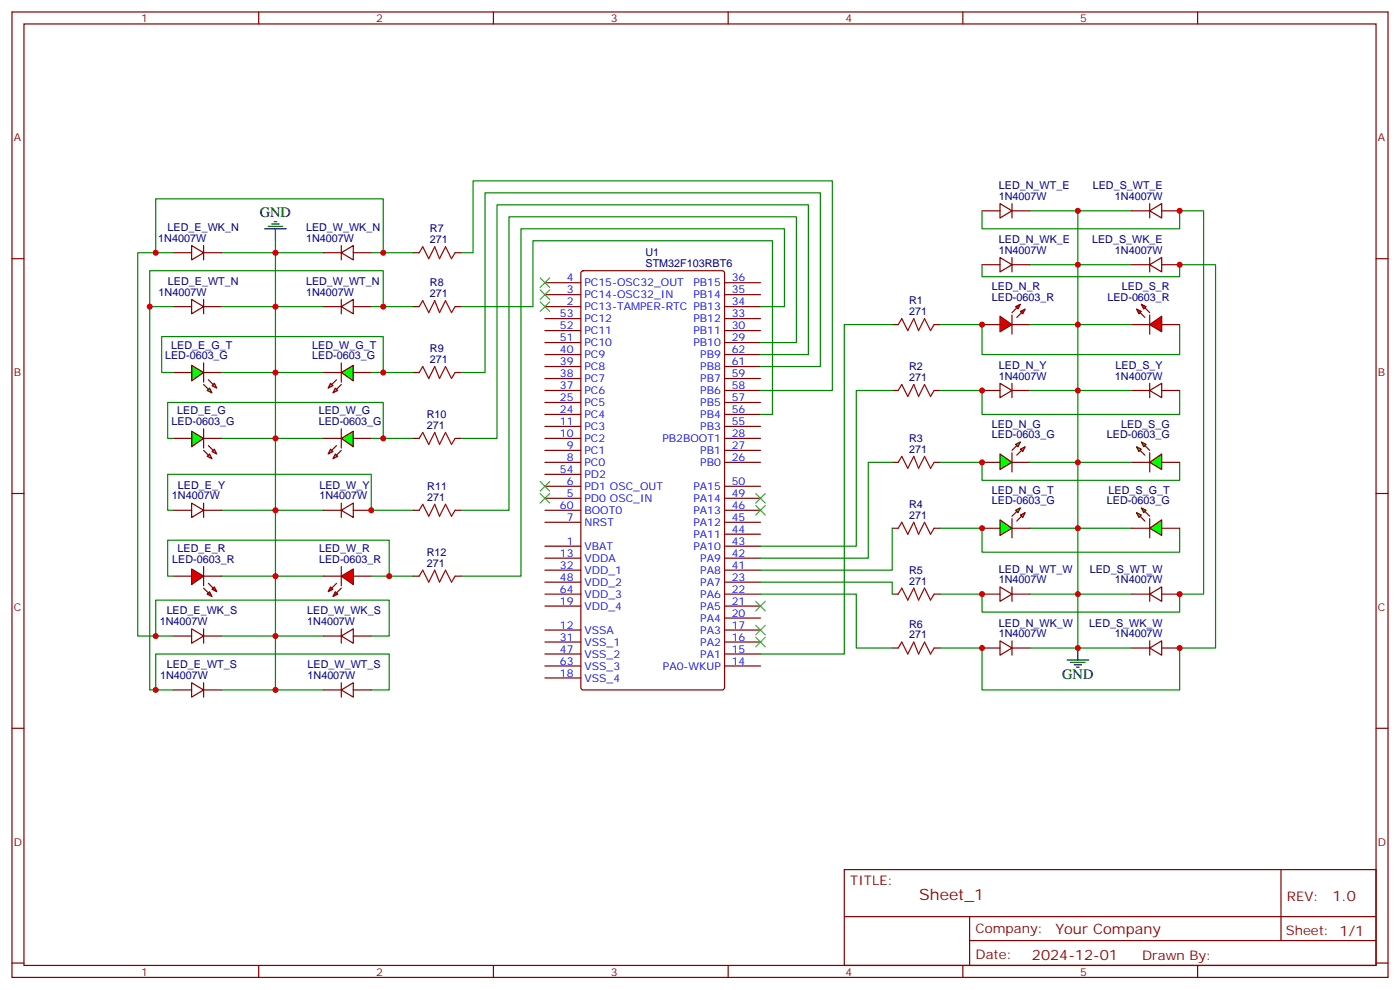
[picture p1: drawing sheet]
<svg xmlns="http://www.w3.org/2000/svg" width="412mm" height="292mm" viewBox="0 0 412 292" stroke-linecap="round" stroke-linejoin="round" font-family="sans-serif">
<g fill="none" stroke="#870000" stroke-width=".35">
<path d="M3.5 3.5h405.4v284.4h-405.4zM7.1 7.1h398.2v277.2h-398.2zM76.2 3.5v3.6M145.3 3.5v3.6M214.5 3.5v3.6M283.6 3.5v3.6M352.8 3.5v3.6M3.5 76.2h3.6M171.3 79.9l.5-.2h40.9l.7 .5v122.3l-.4 .6-41.2 .1-.6-.5-.1-122.3zM405.3 76.2h3.6M160.5 90.3h10.6M160.5 86.8h10.6"/>
<path d="M160.5 83.3h10.6M160.5 97.4h10.6M160.5 93.8h10.6M213.4 90.3h10.6M213.4 86.8h10.6M213.4 83.3h10.6M213.4 97.4h10.6M213.4 93.8h10.6M160.5 118.5h10.6M160.5 100.9h10.6M160.5 115h10.6M160.5 111.5h10.6"/>
<path d="M160.5 108h10.6M160.5 104.4h10.6M213.4 118.5h10.6M213.4 100.9h10.6M213.4 115h10.6M213.4 111.5h10.6M213.4 108h10.6M213.4 104.4h10.6M160.5 136.2h10.6M160.5 132.6h10.6M160.5 129.1h10.6M160.5 125.6h10.6"/>
<path d="M160.5 122.1h10.6M160.5 139.7h10.6M213.4 136.2h10.6M213.4 132.6h10.6M213.4 129.1h10.6M213.4 125.6h10.6M213.4 122.1h10.6M3.5 145.3h3.6M160.5 146.8h10.6M160.5 143.2h10.6M160.5 153.8h10.6M160.5 150.3h10.6"/>
<path d="M213.4 146.8h10.6M213.4 143.2h10.6M213.4 153.8h10.6M213.4 157.3h10.6M213.4 150.3h10.6M405.3 145.3h3.6M160.5 160.9h10.6M160.5 164.4h10.6M160.5 178.5h10.6M160.5 175h10.6M160.5 171.4h10.6M160.5 167.9h10.6"/>
<path d="M213.4 160.9h10.6M213.4 164.4h10.6M213.4 178.5h10.6M213.4 175h10.6M213.4 171.4h10.6M213.4 167.9h10.6M160.5 185.6h10.6M160.5 196.1h10.6M160.5 192.6h10.6M160.5 189.1h10.6M160.5 199.7h10.6M213.4 185.6h10.6"/>
<path d="M213.4 196.1h10.6M213.4 192.6h10.6M213.4 189.1h10.6M213.4 182h10.6M3.5 214.5h3.6M405.3 214.5h3.6M248.7 256.1h156.6v28.2h-156.6zM377.3 256.1v20.9M248.7 270h156.5M285.6 277h119.6M285.6 270v14.1M3.5 283.6h3.6"/>
<path d="M76.2 284.3v3.6M145.3 284.3v3.6M214.5 284.3v3.6M283.6 284.3v3.6M352.8 284.3v3.6M405.3 283.6h3.6"/>
</g>
<g fill="none" stroke="#3c3" stroke-width=".35">
<path d="M159.1 81.8l2.8 2.9M159.1 85.4l2.8 2.8M159.1 88.9l2.8 2.8M161.9 81.8l-2.8 2.9M161.9 85.4l-2.8 2.8M161.9 88.9l-2.8 2.8M159.1 145.3l2.8 2.9M159.1 141.8l2.8 2.8M161.9 145.3l-2.8 2.9M161.9 141.8l-2.8 2.8M222.6 148.9l2.8 2.8M222.6 145.3l2.8 2.9"/>
<path d="M225.4 148.9l-2.8 2.8M225.4 145.3l-2.8 2.9M222.6 177.1l2.8 2.8M225.4 177.1l-2.8 2.8M222.6 184.2l2.8 2.8M222.6 187.7l2.8 2.8M225.4 184.2l-2.8 2.8M225.4 187.7l-2.8 2.8"/>
</g>
<path d="M314.3 194.4h6.4M315.4 195.1h4.2M316.4 195.8h2.2M317.1 196.5h.8M317.5 190.9v3.5" fill="none" stroke="#000" stroke-width=".35"/>
<g fill="#f00" stroke="#870000" stroke-width=".35">
<path d="M294.6 93.1l3.5 2.5-3.5 2.1z"/>
<path d="M298.1 92.8v5.6z"/>
</g>
<g fill="#870000" stroke="#870000" stroke-width=".35">
<path d="M298.1 92.1l1.4-1.4z"/>
<path d="M299.5 93.5l1.4-1.4z"/>
</g>
<g fill="#f00" stroke="#870000" stroke-width=".35">
<path d="M299.2 90.3l1.4-.7-.7 1.4z"/>
<path d="M300.6 91.7l1.4-.7-.7 1.4z"/>
</g>
<path d="M289.3 95.6h5.3M298.1 95.6h5.3M289.3 136.2h5.3M298.1 136.2h5.3" fill="none" stroke="#870000" stroke-width=".35"/>
<g fill="#0f0" stroke="#870000" stroke-width=".35">
<path d="M300.6 132.3l1.4-.7-.7 1.4z"/>
<path d="M299.2 130.9l1.4-.7-.7 1.4z"/>
</g>
<g fill="#870000" stroke="#870000" stroke-width=".35">
<path d="M299.5 134.1l1.4-1.5z"/>
<path d="M298.1 132.6l1.4-1.4z"/>
</g>
<path d="M298.1 133.3v5.7z" fill="#f00" stroke="#870000" stroke-width=".35"/>
<path d="M294.6 133.7l3.5 2.5-3.5 2.1z" fill="#0f0" stroke="#870000" stroke-width=".35"/>
<path d="M289.3 155.6h5.3M298.1 155.6h5.3" fill="none" stroke="#870000" stroke-width=".35"/>
<g fill="#0f0" stroke="#870000" stroke-width=".35">
<path d="M300.6 151.7l1.4-.7-.7 1.4z"/>
<path d="M299.2 150.3l1.4-.7-.7 1.4z"/>
</g>
<g fill="#870000" stroke="#870000" stroke-width=".35">
<path d="M300.9 152l-1.4 1.5z"/>
<path d="M298.1 152l1.4-1.4z"/>
</g>
<path d="M298.1 152.8v5.6z" fill="#f00" stroke="#870000" stroke-width=".35"/>
<path d="M294.6 153.1l3.5 2.5-3.5 2.1z" fill="#0f0" stroke="#870000" stroke-width=".35"/>
<g fill="none" stroke="#870000" stroke-width=".35">
<path d="M294.6 60l3.5 2.1-3.5 2.1zM298.1 60v4.2M289.3 78h5.3M289.3 62.1h5.3M294.6 75.8l3.5 2.2-3.5 2.1zM298.1 75.8v4.3M298.1 78h5.3M298.1 62.1h5.3M262.8 95.6h1.8M275.2 95.6h1.7M262.8 115h1.8M275.2 115h1.7"/>
<path d="M289.3 115h5.3M294.6 112.9l3.5 2.1-3.5 2.1zM298.1 115h5.3M298.1 112.9v4.2M262.8 136.2h1.8M275.2 136.2h1.7M262.8 155.6h1.8M275.2 155.6h1.7M333.4 155.6h5.3M342.2 155.6h5.3M262.8 175h1.8M275.2 175h1.7"/>
<path d="M289.3 175h5.3M294.6 172.9l3.5 2.1-3.5 2.1zM298.1 172.9v4.2M298.1 175h5.3M333.4 175h5.3M338.7 175l3.5-2.1v4.2zM338.7 172.9v4.2M342.2 175h5.3M262.8 190.9h1.8M275.2 190.9h1.7M289.3 190.9h5.3M294.6 188.7l3.5 2.2-3.5 2.1z"/>
<path d="M298.1 188.7v4.3M298.1 190.9h5.3M333.4 190.9h5.3M338.7 190.9l3.5-2.2v4.3zM338.7 188.7v4.3M342.2 190.9h5.3"/>
</g>
<path d="M264.6 95.6l1-1.8 1.8 3.6 1.8-3.6 1.4 3.6 1.7-3.6 1.8 3.6 1.1-1.8M264.6 115l1-1.8 1.8 3.6 1.8-3.6 1.4 3.6 1.7-3.6 1.8 3.6 1.1-1.8M264.6 136.2l1-1.8 1.8 3.5 1.8-3.5 1.4 3.5 1.7-3.5 1.8 3.5 1.1-1.7M264.6 155.6l1-1.8 1.8 3.5 1.8-3.5 1.4 3.5 1.7-3.5 1.8 3.5 1.1-1.7M264.6 175l1-1.8 1.8 3.5 1.8-3.5 1.4 3.5 1.7-3.5 1.8 3.5 1.1-1.7M264.6 190.9l1-1.8 1.8 3.5 1.8-3.5 1.4 3.5 1.7-3.5 1.8 3.5 1.1-1.7" fill="none" stroke="#a10000" stroke-width=".35"/>
<g fill="none" stroke="#008700" stroke-width=".35">
<path d="M289.3 62.1v5.3h58.2v-5.3h7v112.9h-7v5.3h-58.2v-5.3h-12.4M289.3 78v3.5h58.2v-3.5h10.6v112.9h-10.6v12.3h-58.2v-12.3h-12.4M303.4 62.1h14.1M333.4 62.1h-15.9v15.9h-14.1M333.4 78h-15.9v17.6M276.9 95.6h12.4v8.8h58.2v-8.8M303.4 95.6h14.1v19.4h-14.1M262.8 115h-10.6v45.9h-28.2M276.9 115h12.4v7.1h58.2v-7.1M317.5 115v21.2h-14.1M262.8 136.2h-7v28.2h-31.8M276.9 136.2h12.4v5.3h58.2v-5.3"/>
<path d="M262.8 155.6v12.3h-38.8M276.9 155.6h12.4v7h58.2v-7M303.4 155.6h30M224 171.4h38.8v3.6M224 175h28.2v15.9h10.6M303.4 175h30M317.5 175v15.9h-14.1"/>
</g>
<g fill="#0f0" stroke="#870000" stroke-width=".35">
<path d="M334.8 151l1.4 .7-.7 .7z"/>
<path d="M336.2 149.6l1.4 .7-.7 .7z"/>
</g>
<g fill="#870000" stroke="#870000" stroke-width=".35">
<path d="M335.8 152l1.5 1.5z"/>
<path d="M337.3 150.6l1.4 1.4z"/>
</g>
<path d="M338.7 152.8v5.6z" fill="#f00" stroke="#870000" stroke-width=".35"/>
<path d="M338.7 155.6l3.5-2.5v4.6z" fill="#0f0" stroke="#870000" stroke-width=".35"/>
<path d="M333.4 136.2h5.3M342.2 136.2h5.3" fill="none" stroke="#870000" stroke-width=".35"/>
<g fill="#0f0" stroke="#870000" stroke-width=".35">
<path d="M334.8 131.6l1.4 .7-.7 .7z"/>
<path d="M336.2 130.2l1.4 .7-.7 .7z"/>
</g>
<g fill="#870000" stroke="#870000" stroke-width=".35">
<path d="M335.8 132.6l1.5 1.5z"/>
<path d="M337.3 131.2l1.4 1.4z"/>
</g>
<path d="M338.7 133.3v5.7z" fill="#f00" stroke="#870000" stroke-width=".35"/>
<path d="M338.7 136.2l3.5-2.5v4.6z" fill="#0f0" stroke="#870000" stroke-width=".35"/>
<path d="M333.4 115h5.3M338.7 115l3.5-2.1v4.2zM338.7 112.9v4.2M342.2 115h5.3" fill="none" stroke="#870000" stroke-width=".35"/>
<g fill="#f00" stroke="#870000" stroke-width=".35">
<path d="M338.7 95.6l3.5-2.5v4.6z"/>
<path d="M338.7 92.8v5.6z"/>
</g>
<g fill="#870000" stroke="#870000" stroke-width=".35">
<path d="M337.3 90.7l1.4 1.4z"/>
<path d="M335.8 92.1l1.5 1.4z"/>
</g>
<g fill="#f00" stroke="#870000" stroke-width=".35">
<path d="M336.2 89.6l1.4 .7-.7 .7z"/>
<path d="M334.8 91l1.4 .7-.7 .7z"/>
</g>
<g fill="none" stroke="#870000" stroke-width=".35">
<path d="M338.7 60v4.2M333.4 78h5.3M333.4 62.1h5.3M338.7 78l3.5-2.2v4.3zM338.7 62.1l3.5-2.1v4.2zM338.7 75.8v4.3M342.2 78h5.3M342.2 62.1h5.3M333.4 95.6h5.3M342.2 95.6h5.3M51.2 187.3h5.2M56.4 185.2l3.6 2.1-3.6 2.1z"/>
<path d="M60 185.2v4.2M60 187.3h5.3M51.2 203.2h5.2M56.4 201.1l3.6 2.1-3.6 2.1zM60 203.2h5.3M60 201.1v4.2"/>
</g>
<path d="M65.3 74.4h15.8M81.1 90.3v38.8h-15.8M262.8 95.6h-14.1v97h-24.7M317.5 95.6h15.9M317.5 115h15.9M333.4 136.2h-15.9v38.8M65.3 150.3h15.8M65.3 169.7h15.8M317.5 190.9h15.9" fill="none" stroke="#008700" stroke-width=".35"/>
<g fill="#f00" stroke="#870000" stroke-width=".35">
<path d="M56.4 167.6l3.6 2.1-3.6 2.5z"/>
<path d="M60 166.9v5.6z"/>
</g>
<g fill="#870000" stroke="#870000" stroke-width=".35">
<path d="M60 173.2l1.4 1.4z"/>
<path d="M61.4 171.8l1.4 1.4z"/>
</g>
<g fill="#f00" stroke="#870000" stroke-width=".35">
<path d="M61 175l.7-.7 .7 1.4z"/>
<path d="M62.4 173.6l.7-.7 .8 1.4z"/>
</g>
<path d="M51.2 129.1h5.2M60 129.1h5.3M51.2 150.3h5.2M56.4 148.2l3.6 2.1-3.6 2.1zM60 150.3h5.3M60 148.2v4.2M51.2 169.7h5.2M60 169.7h5.3" fill="none" stroke="#870000" stroke-width=".35"/>
<g fill="#0f0" stroke="#870000" stroke-width=".35">
<path d="M62.4 133l.7-.7 .8 1.4z"/>
<path d="M61 134.4l.7-.7 .7 1.4z"/>
</g>
<g fill="#870000" stroke="#870000" stroke-width=".35">
<path d="M61.4 131.2l1.4 1.4z"/>
<path d="M60 132.6l1.4 1.5z"/>
</g>
<path d="M60 126.3v5.6z" fill="#f00" stroke="#870000" stroke-width=".35"/>
<path d="M56.4 127l3.6 2.1-3.6 2.5z" fill="#0f0" stroke="#870000" stroke-width=".35"/>
<path d="M51.2 109.7h5.2M60 109.7h5.3" fill="none" stroke="#870000" stroke-width=".35"/>
<g fill="#0f0" stroke="#870000" stroke-width=".35">
<path d="M63.1 112.9l.8 1.4-1.5-.7z"/>
<path d="M61 115l.7-.7 .7 1.4z"/>
</g>
<g fill="#870000" stroke="#870000" stroke-width=".35">
<path d="M61.4 111.8l1.4 1.4z"/>
<path d="M60 113.2l1.4 1.5z"/>
</g>
<path d="M60 106.9v5.6z" fill="#f00" stroke="#870000" stroke-width=".35"/>
<path d="M56.4 107.6l3.6 2.1-3.6 2.5z" fill="#0f0" stroke="#870000" stroke-width=".35"/>
<g fill="none" stroke="#870000" stroke-width=".35">
<path d="M51.2 74.4h5.2M56.4 72.3l3.6 2.1-3.6 2.2zM60 72.3v4.3M60 74.4h5.3M95.2 74.4h5.3M100.5 74.4l3.6-2.1v4.3zM100.5 72.3v4.3M104.1 74.4h5.3M121.7 74.4h1.8M134.1 74.4h1.7M51.2 90.3h5.2M56.4 88.2l3.6 2.1-3.6 2.1z"/>
<path d="M60 90.3h5.3M60 88.2v4.2M95.2 90.3h5.3M100.5 90.3l3.6-2.1v4.2zM100.5 88.2v4.2M104.1 90.3h5.3M121.7 90.3h1.8M134.1 90.3h1.7M95.2 109.7h5.3M104.1 109.7h5.3M121.7 109.7h1.8M134.1 109.7h1.7"/>
<path d="M121.7 129.1h1.8M134.1 129.1h1.7M95.2 150.3h5.3M100.5 150.3l3.6-2.1v4.2zM100.5 148.2v4.2M104.1 150.3h5.3M121.7 150.3h1.8M134.1 150.3h1.7M121.7 169.7h1.8M134.1 169.7h1.7M95.2 187.3h5.3M100.5 187.3l3.6-2.1v4.2z"/>
<path d="M100.5 185.2v4.2M104.1 187.3h5.3M95.2 203.2h5.3M100.5 203.2l3.6-2.1v4.2zM100.5 201.1v4.2M104.1 203.2h5.3"/>
</g>
<g fill="none" stroke="#008700" stroke-width=".35">
<path d="M81.1 70.9v3.5h14.1M81.1 74.4v15.9M121.7 74.4h-8.8v-15.8h-67v15.8h-5.3v112.9h10.6M65.3 90.3h29.9M121.7 90.3h-8.8v-10.6h-68.8v123.5h1.8v-10.6h68.8v10.6h-5.3M51.2 109.7h-3.6v-10.6h65.3v10.6h8.8M65.3 109.7h29.9M51.2 129.1h-1.8v-10.6h63.5v10.6h8.8M95.2 129.1h-14.1v21.2M51.2 150.3h-1.8v-10.6h60v10.6h12.3M95.2 150.3h-14.1v19.4h14.1M51.2 169.7h-1.8v-10.6h65.3v10.6h7"/>
<path d="M81.1 169.7v17.6h-15.8M45.9 187.3v-10.6h68.8v10.6h-5.3M95.2 187.3h-14.1v15.9h-15.8M81.1 203.2h14.1"/>
</g>
<path d="M123.5 74.4l1-1.7 1.8 3.5 1.8-3.5 1.4 3.5 1.7-3.5 1.8 3.5 1.1-1.8M123.5 90.3l1-1.8 1.8 3.6 1.8-3.6 1.4 3.6 1.7-3.6 1.8 3.6 1.1-1.8M123.5 109.7l1-1.7 1.8 3.5 1.8-3.5 1.4 3.5 1.7-3.5 1.8 3.5 1.1-1.8M123.5 129.1l1-1.7 1.8 3.5 1.8-3.5 1.4 3.5 1.7-3.5 1.8 3.5 1.1-1.8M123.5 150.3l1-1.8 1.8 3.5 1.8-3.5 1.4 3.5 1.7-3.5 1.8 3.5 1.1-1.7M123.5 169.7l1-1.8 1.8 3.5 1.8-3.5 1.4 3.5 1.7-3.5 1.8 3.5 1.1-1.7" fill="none" stroke="#a10000" stroke-width=".35"/>
<g fill="#0f0" stroke="#870000" stroke-width=".35">
<path d="M97.4 112.9l.7 .7-1.4 .7z"/>
<path d="M98.8 114.3l.7 .7-1.4 .7z"/>
</g>
<g fill="#870000" stroke="#870000" stroke-width=".35">
<path d="M99.1 111.8l-1.4 1.4z"/>
<path d="M100.5 113.2l-1.4 1.5z"/>
</g>
<path d="M100.5 106.9v5.6z" fill="#f00" stroke="#870000" stroke-width=".35"/>
<path d="M100.5 109.7l3.6-2.1v4.6z" fill="#0f0" stroke="#870000" stroke-width=".35"/>
<path d="M95.2 129.1h5.3M104.1 129.1h5.3" fill="none" stroke="#870000" stroke-width=".35"/>
<g fill="#0f0" stroke="#870000" stroke-width=".35">
<path d="M97.4 132.3l.7 .7-1.4 .7z"/>
<path d="M98.8 133.7l.7 .7-1.4 .7z"/>
</g>
<g fill="#870000" stroke="#870000" stroke-width=".35">
<path d="M99.1 131.2l-1.4 1.4z"/>
<path d="M100.5 132.6l-1.4 1.5z"/>
</g>
<path d="M100.5 126.3v5.6z" fill="#f00" stroke="#870000" stroke-width=".35"/>
<path d="M100.5 129.1l3.6-2.1v4.6z" fill="#0f0" stroke="#870000" stroke-width=".35"/>
<g fill="#f00" stroke="#870000" stroke-width=".35">
<path d="M100.5 169.7l3.6-2.1v4.6z"/>
<path d="M100.5 166.9v5.6z"/>
</g>
<g fill="#870000" stroke="#870000" stroke-width=".35">
<path d="M99.1 174.6l1.4-1.4z"/>
<path d="M99.1 171.8l-1.4 1.4z"/>
</g>
<g fill="#f00" stroke="#870000" stroke-width=".35">
<path d="M98.8 174.3l.7 .7-1.4 .7z"/>
<path d="M97.4 172.9l.7 .7-1.4 .7z"/>
</g>
<path d="M95.2 169.7h5.3M104.1 169.7h5.3" fill="none" stroke="#870000" stroke-width=".35"/>
<path d="M78 67.4h6.3M79 66.7h4.3M80.1 66h2.1M80.8 65.3h.7M81.1 67.4v3.5" fill="none" stroke="#000" stroke-width=".35"/>
<g fill="none" stroke="#008700" stroke-width=".35">
<path d="M45.9 74.4h5.3M109.4 74.4h3.5M135.8 74.4h3.5v-21.1h105.9v61.7h-21.2M44.1 90.3h7.1M109.4 90.3h3.5M135.8 90.3h21.2v-19.4h70.5v51.2h-3.5M224 90.3h7.1v-22.9h-77.6v102.3h-17.7M109.4 109.7h3.5M224 100.9h10.6v-37h-84.7v86.4h-14.1M224 104.4h14.1v-44.1h-91.7v68.8h-10.6M224 108h17.7v-51.2h-98.8v52.9h-7.1M109.4 129.1h3.5"/>
<path d="M109.4 169.7h5.3M45.9 203.2h5.3"/>
</g>
<g fill="#c00">
<circle cx="317.5" cy="95.6" r=".88"/>
<circle cx="317.5" cy="78" r=".88"/>
<circle cx="317.5" cy="62.1" r=".88"/>
<circle cx="289.3" cy="95.6" r=".88"/>
<circle cx="289.3" cy="115" r=".88"/>
<circle cx="289.3" cy="136.2" r=".88"/>
<circle cx="289.3" cy="155.6" r=".88"/>
<circle cx="317.5" cy="190.9" r=".88"/>
<circle cx="289.3" cy="175" r=".88"/>
<circle cx="289.3" cy="190.9" r=".88"/>
<circle cx="317.5" cy="115" r=".88"/>
<circle cx="317.5" cy="136.2" r=".88"/>
<circle cx="317.5" cy="175" r=".88"/>
<circle cx="317.5" cy="155.6" r=".88"/>
<circle cx="347.5" cy="78" r=".88"/>
<circle cx="347.5" cy="190.9" r=".88"/>
<circle cx="347.5" cy="175" r=".88"/>
<circle cx="347.5" cy="62.1" r=".88"/>
<circle cx="81.1" cy="109.7" r=".88"/>
<circle cx="81.1" cy="90.3" r=".88"/>
<circle cx="81.1" cy="129.1" r=".88"/>
<circle cx="81.1" cy="150.3" r=".88"/>
<circle cx="81.1" cy="74.4" r=".88"/>
<circle cx="109.4" cy="150.3" r=".88"/>
<circle cx="81.1" cy="203.2" r=".88"/>
<circle cx="81.1" cy="187.3" r=".88"/>
<circle cx="81.1" cy="169.7" r=".88"/>
<circle cx="112.9" cy="109.7" r=".88"/>
<circle cx="44.1" cy="90.3" r=".88"/>
<circle cx="45.9" cy="74.4" r=".88"/>
<circle cx="112.9" cy="74.4" r=".88"/>
<circle cx="112.9" cy="129.1" r=".88"/>
<circle cx="114.7" cy="169.7" r=".88"/>
<circle cx="45.9" cy="203.2" r=".88"/>
<circle cx="45.9" cy="187.3" r=".88"/>
<circle cx="112.9" cy="90.3" r=".88"/>
</g>
<text font-size="4.6" fill="#800" x="270.8" y="265.1">Sheet_1</text>
<g font-size="4.2">
<text x="76.5" y="64">GND</text>
<text x="312.9" y="200">GND</text>
</g>
<g font-size="4.2" fill="#800">
<text x="392.5" y="265.4">1.0</text>
<text x="310.9" y="274.9">Your Company</text>
<text x="304" y="282.7">2024-12-01</text>
</g>
<g font-size="3.9" fill="#800">
<text x="250.5" y="260.7">TITLE:</text>
<text x="379.1" y="265.4">REV:</text>
<text x="287.4" y="274.9">Company:</text>
<text x="378.7" y="275.5">Sheet: 1/1</text>
<text x="287.4" y="282.6">Date:</text>
<text x="336.4" y="282.7">Drawn By:</text>
</g>
<g font-size="3.2" fill="#800">
<text x="41.6" y="6.5">1</text>
<text x="110.8" y="6.5">2</text>
<text x="179.9" y="6.5">3</text>
<text x="249.1" y="6.5">4</text>
<text x="318.2" y="6.5">5</text>
<text x="4.1" y="41.6">A</text>
<text x="405.9" y="41.6">A</text>
<text x="4.1" y="110.8">B</text>
<text x="405.9" y="110.8">B</text>
<text x="4.1" y="179.9">C</text>
<text x="405.9" y="179.9">C</text>
<text x="4.1" y="249.1">D</text>
<text x="405.9" y="249.1">D</text>
<text x="41.6" y="287.3">1</text>
<text x="110.8" y="287.3">2</text>
<text x="179.9" y="287.3">3</text>
<text x="249.1" y="287.3">4</text>
<text x="318.2" y="287.3">5</text>
</g>
<g font-size="3.2" fill="#000080">
<text x="294.2" y="58.9">1N4007W</text>
<text x="294.2" y="55.8">LED_N_WT_E</text>
<text x="321.9" y="55.8">LED_S_WT_E</text>
<text x="328.4" y="58.9">1N4007W</text>
<text x="46.6" y="71.3">1N4007W</text>
<text x="49.4" y="68.1">LED_E_WK_N</text>
<text x="90.1" y="71.3">1N4007W</text>
<text x="90.1" y="68.1">LED_W_WK_N</text>
<text x="126.7" y="71.6">271</text>
<text x="126.7" y="68.4">R7</text>
<text x="294.2" y="71.7">LED_N_WK_E</text>
<text x="321.7" y="71.7">LED_S_WK_E</text>
<text x="190.2" y="75.5">U1</text>
<text x="294.2" y="74.8">1N4007W</text>
<text x="328.4" y="74.8">1N4007W</text>
<text x="49.5" y="84">LED_E_WT_N</text>
<text x="90.1" y="84">LED_W_WT_N</text>
<text x="190.2" y="78.7">STM32F103RBT6</text>
<text x="46.7" y="87.1">1N4007W</text>
<text x="90.1" y="87.1">1N4007W</text>
<text x="126.7" y="87.5">271</text>
<text x="126.7" y="84.3">R8</text>
<text x="267.8" y="89.7">R1</text>
<text x="292.2" y="88.5">LED-0603_R</text>
<text x="292.2" y="85.4">LED_N_R</text>
<text x="326.2" y="88.5">LED-0603_R</text>
<text x="330.5" y="85.4">LED_S_R</text>
<text x="267.8" y="92.8">271</text>
<text x="48.6" y="105.8">LED-0603_G</text>
<text x="50.5" y="102.7">LED_E_G_T</text>
<text x="92" y="105.8">LED-0603_G</text>
<text x="92" y="102.7">LED_W_G_T</text>
<text x="126.7" y="106.9">271</text>
<text x="126.7" y="103.7">R9</text>
<text x="267.8" y="112.2">271</text>
<text x="267.8" y="109.1">R2</text>
<text x="294.2" y="111.8">1N4007W</text>
<text x="294.2" y="108.7">LED_N_Y</text>
<text x="328.4" y="111.8">1N4007W</text>
<text x="328.6" y="108.7">LED_S_Y</text>
<text x="50.6" y="125.2">LED-0603_G</text>
<text x="52.2" y="122.1">LED_E_G</text>
<text x="93.9" y="125.2">LED-0603_G</text>
<text x="93.9" y="122.1">LED_W_G</text>
<text x="125.7" y="123.1">R10</text>
<text x="292.2" y="125.9">LED_N_G</text>
<text x="330.3" y="125.9">LED_S_G</text>
<text x="125.7" y="126.3">271</text>
<text x="267.8" y="130.2">R3</text>
<text x="292.2" y="129.1">LED-0603_G</text>
<text x="326" y="129.1">LED-0603_G</text>
<text x="267.8" y="133.3">271</text>
<text x="52.4" y="143.9">LED_E_Y</text>
<text x="94.1" y="143.9">LED_W_Y</text>
<text x="50.7" y="147.1">1N4007W</text>
<text x="94.1" y="147.1">1N4007W</text>
<text x="125.9" y="147.5">271</text>
<text x="125.9" y="144.3">R11</text>
<text x="267.8" y="149.6">R4</text>
<text x="292.2" y="148.5">LED-0603_G</text>
<text x="292.2" y="145.3">LED_N_G_T</text>
<text x="326" y="148.5">LED-0603_G</text>
<text x="326.6" y="145.3">LED_S_G_T</text>
<text x="267.8" y="152.8">271</text>
<text x="50.7" y="165.8">LED-0603_R</text>
<text x="52.3" y="162.6">LED_E_R</text>
<text x="94" y="165.8">LED-0603_R</text>
<text x="94" y="162.6">LED_W_R</text>
<text x="125.7" y="166.9">271</text>
<text x="125.7" y="163.7">R12</text>
<text x="267.8" y="172.2">271</text>
<text x="267.8" y="169">R5</text>
<text x="294.2" y="171.8">1N4007W</text>
<text x="294.2" y="168.7">LED_N_WT_W</text>
<text x="321" y="168.7">LED_S_WT_W</text>
<text x="328.4" y="171.8">1N4007W</text>
<text x="47.1" y="184.2">1N4007W</text>
<text x="49.1" y="181">LED_E_WK_S</text>
<text x="90.5" y="184.2">1N4007W</text>
<text x="90.5" y="181">LED_W_WK_S</text>
<text x="267.8" y="184.9">R6</text>
<text x="294.2" y="184.6">LED_N_WK_W</text>
<text x="320.8" y="184.6">LED_S_WK_W</text>
<text x="267.8" y="188">271</text>
<text x="294.2" y="187.7">1N4007W</text>
<text x="328.4" y="187.7">1N4007W</text>
<text x="49.2" y="196.8">LED_E_WT_S</text>
<text x="90.6" y="196.8">LED_W_WT_S</text>
<text x="47.2" y="200">1N4007W</text>
<text x="90.6" y="200">1N4007W</text>
</g>
<g font-size="3.2" fill="#00f">
<text x="167" y="82.9">4</text>
<text x="215.5" y="82.9">36</text>
<text x="167" y="90">2</text>
<text x="167" y="86.4">3</text>
<text x="172.2" y="87.8">PC14-OSC32_IN</text>
<text x="172.2" y="84.3">PC15-OSC32_OUT</text>
<text x="204.3" y="87.8">PB14</text>
<text x="204.3" y="84.3">PB15</text>
<text x="215.5" y="90">34</text>
<text x="215.5" y="86.4">35</text>
<text x="164.9" y="93.5">53</text>
<text x="172.2" y="91.4">PC13-TAMPER-RTC PB13</text>
<text x="172.2" y="94.9">PC12</text>
<text x="204.3" y="94.9">PB12</text>
<text x="215.5" y="93.5">33</text>
<text x="164.9" y="100.5">51</text>
<text x="164.9" y="97">52</text>
<text x="172.2" y="102">PC10</text>
<text x="172.2" y="98.4">PC11</text>
<text x="204.3" y="102">PB10</text>
<text x="204.3" y="98.4">PB11</text>
<text x="215.5" y="100.5">29</text>
<text x="215.5" y="97">30</text>
<text x="164.9" y="107.6">39</text>
<text x="164.9" y="104.1">40</text>
<text x="172.2" y="105.5">PC9</text>
<text x="206.3" y="105.5">PB9</text>
<text x="215.5" y="107.6">61</text>
<text x="215.5" y="104.1">62</text>
<text x="164.9" y="111.1">38</text>
<text x="172.2" y="112.5">PC7</text>
<text x="172.2" y="109">PC8</text>
<text x="206.3" y="112.5">PB7</text>
<text x="206.3" y="109">PB8</text>
<text x="215.5" y="111.1">59</text>
<text x="164.9" y="118.2">25</text>
<text x="164.9" y="114.7">37</text>
<text x="172.2" y="119.6">PC5</text>
<text x="172.2" y="116.1">PC6</text>
<text x="206.3" y="119.6">PB5</text>
<text x="206.3" y="116.1">PB6</text>
<text x="215.5" y="118.2">57</text>
<text x="215.5" y="114.7">58</text>
<text x="164.9" y="125.2">11</text>
<text x="164.9" y="121.7">24</text>
<text x="172.2" y="123.1">PC4</text>
<text x="206.3" y="123.1">PB4</text>
<text x="215.5" y="125.2">55</text>
<text x="215.5" y="121.7">56</text>
<text x="164.9" y="128.8">10</text>
<text x="172.2" y="130.2">PC2</text>
<text x="172.2" y="126.6">PC3</text>
<text x="195.1" y="130.2">PB2BOOT1</text>
<text x="206.3" y="126.6">PB3</text>
<text x="215.5" y="128.8">28</text>
<text x="167" y="135.8">8</text>
<text x="167" y="132.3">9</text>
<text x="172.2" y="137.2">PC0</text>
<text x="172.2" y="133.7">PC1</text>
<text x="206.3" y="137.2">PB0</text>
<text x="206.3" y="133.7">PB1</text>
<text x="215.5" y="135.8">26</text>
<text x="215.5" y="132.3">27</text>
<text x="164.9" y="139.3">54</text>
<text x="167" y="142.9">6</text>
<text x="172.2" y="140.8">PD2</text>
<text x="215.5" y="142.9">50</text>
<text x="164.9" y="149.9">60</text>
<text x="167" y="146.4">5</text>
<text x="172.2" y="147.8">PD0 OSC_IN</text>
<text x="172.2" y="144.3">PD1 OSC_OUT</text>
<text x="204.3" y="147.8">PA14</text>
<text x="204.3" y="144.3">PA15</text>
<text x="215.5" y="149.9">46</text>
<text x="215.5" y="146.4">49</text>
<text x="167" y="153.5">7</text>
<text x="172.2" y="154.9">NRST</text>
<text x="172.2" y="151.3">BOOT0</text>
<text x="204.3" y="154.9">PA12</text>
<text x="204.3" y="151.3">PA13</text>
<text x="215.5" y="153.5">45</text>
<text x="167" y="160.5">1</text>
<text x="172.2" y="161.9">VBAT</text>
<text x="204.3" y="161.9">PA10</text>
<text x="204.3" y="158.4">PA11</text>
<text x="215.5" y="160.5">43</text>
<text x="215.5" y="157">44</text>
<text x="164.9" y="164">13</text>
<text x="164.9" y="167.6">32</text>
<text x="172.2" y="165.5">VDDA</text>
<text x="206.3" y="165.5">PA9</text>
<text x="215.5" y="167.6">41</text>
<text x="215.5" y="164">42</text>
<text x="164.9" y="171.1">48</text>
<text x="172.2" y="169">VDD_1</text>
<text x="172.2" y="172.5">VDD_2</text>
<text x="206.3" y="172.5">PA7</text>
<text x="206.3" y="169">PA8</text>
<text x="215.5" y="171.1">23</text>
<text x="164.9" y="178.2">19</text>
<text x="164.9" y="174.6">64</text>
<text x="172.2" y="179.6">VDD_4</text>
<text x="172.2" y="176">VDD_3</text>
<text x="206.3" y="179.6">PA5</text>
<text x="206.3" y="176">PA6</text>
<text x="215.5" y="178.2">21</text>
<text x="215.5" y="174.6">22</text>
<text x="164.9" y="185.2">12</text>
<text x="206.3" y="183.1">PA4</text>
<text x="215.5" y="185.2">17</text>
<text x="215.5" y="181.7">20</text>
<text x="164.9" y="188.7">31</text>
<text x="172.2" y="186.6">VSSA</text>
<text x="172.2" y="190.1">VSS_1</text>
<text x="206.3" y="190.1">PA2</text>
<text x="206.3" y="186.6">PA3</text>
<text x="215.5" y="188.7">16</text>
<text x="164.9" y="192.3">47</text>
<text x="164.9" y="195.8">63</text>
<text x="172.2" y="193.7">VSS_2</text>
<text x="172.2" y="197.2">VSS_3</text>
<text x="195.3" y="197.2">PA0-WKUP</text>
<text x="206.3" y="193.7">PA1</text>
<text x="215.5" y="195.8">14</text>
<text x="215.5" y="192.3">15</text>
<text x="164.9" y="199.3">18</text>
<text x="172.2" y="200.7">VSS_4</text>
</g>
</svg>
